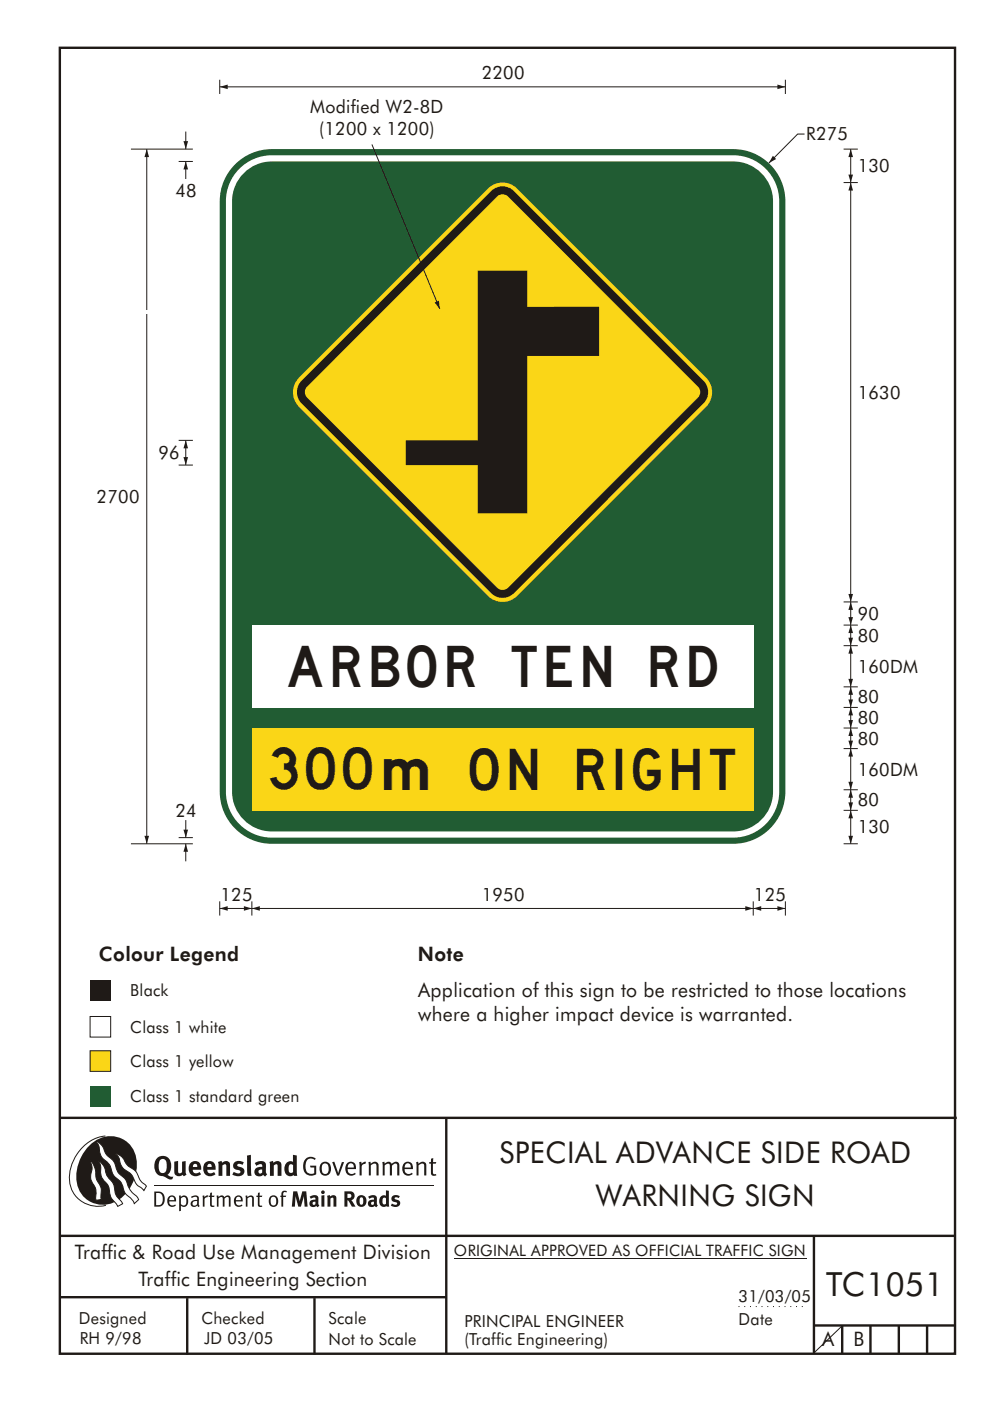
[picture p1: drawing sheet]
<svg xmlns="http://www.w3.org/2000/svg" width="210mm" height="297mm" viewBox="0 0 210 297" stroke-linecap="round" stroke-linejoin="round" font-family="sans-serif">
<path d="M12.7 10.1h189.9v276.9h-189.9zM12.7 237h190.3M94.7 236.9v50.1M12.7 262h190M12.7 275h82M172.7 262v25M172.7 281h30M178.7 281v6M184.7 281v6M190.7 281v6M196.7 281v6" fill="none" stroke="#1f1a17" stroke-width=".51"/>
<path d="M156.7 277h14" fill="none" stroke="#1f1a17" stroke-width=".21" stroke-dasharray=".2 1" stroke-linecap="butt"/>
<path d="M19.1 207.8h4.4v4.4h-4.4z" fill="#1f1a17"/>
<path d="M19.1 215.5h4.4v4.4h-4.4z" fill-rule="evenodd" fill="#fff" stroke="#1f1a17" stroke-width=".21"/>
<path d="M19.1 222.8h4.4v4.3h-4.4z" fill-rule="evenodd" fill="#fad617" stroke="#1f1a17" stroke-width=".21"/>
<path d="M19.1 230.2h4.4v4.4h-4.4z" fill="#215c33"/>
<path d="M96.3 266.7h74.7" fill="none" stroke="#1f1a17" stroke-width=".21"/>
<path d="M39.7 275.2v12M66.7 275.2v12" fill="none" stroke="#1f1a17" stroke-width=".51"/>
<path d="M51.2 35.4a9.7 9.7 0 0 1 6.5-2.5h97.9a9.8 9.8 0 0 1 9.7 9.8v125.2a9.8 9.8 0 0 1-9.7 9.7h-97.9a9.8 9.8 0 0 1-9.8-9.7v-125.2a9.7 9.7 0 0 1 3.3-7.3zM51.7 36.7a8.4 8.4 0 0 1 6-2.5h97.9a8.4 8.4 0 0 1 8.4 8.5v125.2a8.4 8.4 0 0 1-8.4 8.4h-97.9a8.4 8.4 0 0 1-8.5-8.4v-125.2a8.4 8.4 0 0 1 2.5-6zM49.9 34.9a11 11 0 0 1 7.8-3.3h97.9a11.1 11.1 0 0 1 11 11.1v125.2a11.1 11.1 0 0 1-11 11h-97.9a11.1 11.1 0 0 1-11.1-11v-125.2a11 11 0 0 1 3.3-7.8z" fill-rule="evenodd" fill="#215c33"/>
<path d="M53.4 154.4h106.4v17.4h-106.4z" fill="#fad617"/>
<path d="M53.4 132.5h106.4v17.5h-106.4z" fill="#fff"/>
<path d="M39.4 27.9v3.7" fill="none" stroke="#1f1a17" stroke-width=".21"/>
<path d="M38.9 29.9h1l-.5 1.7 .5-1.7-.5 1.7z" fill-rule="evenodd" fill="#1f1a17"/>
<path d="M39.4 34.2v3.8" fill="none" stroke="#1f1a17" stroke-width=".21"/>
<path d="M39.4 34.2l.5 1.7h-1z" fill-rule="evenodd" fill="#1f1a17"/>
<path d="M31.1 31.6v147.3" fill="none" stroke="#1f1a17" stroke-width=".21"/>
<g fill="#1f1a17">
<path d="M31.1 31.6l.5 1.7h-1l.5-1.7 .5 1.7z" fill-rule="evenodd"/>
<path d="M30.6 177.2h1l-.5 1.7 .5-1.7-.5 1.7z" fill-rule="evenodd"/>
</g>
<path d="M39.4 93.4v5.2" fill="none" stroke="#1f1a17" stroke-width=".21"/>
<g fill="#1f1a17">
<path d="M39.4 93.4l.5 1.7h-1l.5-1.7 .5 1.7z" fill-rule="evenodd"/>
<path d="M38.9 96.9h1l-.5 1.7 .5-1.7-.5 1.7z" fill-rule="evenodd"/>
</g>
<path d="M39.4 173.9v3.7" fill="none" stroke="#1f1a17" stroke-width=".21"/>
<path d="M38.9 175.9h1l-.5 1.7 .5-1.7-.5 1.7z" fill-rule="evenodd" fill="#1f1a17"/>
<path d="M39.4 178.9v3.7" fill="none" stroke="#1f1a17" stroke-width=".21"/>
<path d="M39.4 178.9l.5 1.7h-1z" fill-rule="evenodd" fill="#1f1a17"/>
<path d="M46.6 192.6h6.8" fill="none" stroke="#1f1a17" stroke-width=".21"/>
<g fill="#1f1a17">
<path d="M46.6 192.6l1.7-.5v1l-1.7-.5 1.7-.5z" fill-rule="evenodd"/>
<path d="M51.7 192.1l1.7 .5-1.7 .5v-1l1.7 .5z" fill-rule="evenodd"/>
</g>
<path d="M53.4 192.6h106.4" fill="none" stroke="#1f1a17" stroke-width=".21"/>
<g fill="#1f1a17">
<path d="M158.1 192.1l1.7 .5-1.7 .5 1.7-.5-1.7 .5z" fill-rule="evenodd"/>
<path d="M53.4 192.6l1.7-.5v1z" fill-rule="evenodd"/>
</g>
<path d="M159.8 192.6h6.8" fill="none" stroke="#1f1a17" stroke-width=".21"/>
<g fill="#1f1a17">
<path d="M159.8 192.6l1.7-.5v1l-1.7-.5 1.7-.5z" fill-rule="evenodd"/>
<path d="M164.9 192.1l1.7 .5-1.7 .5v-1l1.7 .5z" fill-rule="evenodd"/>
</g>
<path d="M180.5 171.8v7.1" fill="none" stroke="#1f1a17" stroke-width=".21"/>
<g fill="#1f1a17">
<path d="M180.5 171.8l.5 1.7h-1l.5-1.7 .5 1.7z" fill-rule="evenodd"/>
<path d="M180 177.2h1l-.5 1.7 .5-1.7-.5 1.7z" fill-rule="evenodd"/>
</g>
<path d="M180.5 167.4v4.4" fill="none" stroke="#1f1a17" stroke-width=".21"/>
<g fill="#1f1a17">
<path d="M180.5 167.4l.5 1.7h-1l.5-1.7 .5 1.7z" fill-rule="evenodd"/>
<path d="M180 170.1h1l-.5 1.7 .5-1.7-.5 1.7z" fill-rule="evenodd"/>
</g>
<path d="M180.5 158.7v8.7" fill="none" stroke="#1f1a17" stroke-width=".21"/>
<g fill="#1f1a17">
<path d="M180.5 158.7l.5 1.7h-1l.5-1.7 .5 1.7z" fill-rule="evenodd"/>
<path d="M180 165.8h1l-.5 1.6 .5-1.6-.5 1.6z" fill-rule="evenodd"/>
</g>
<path d="M180.5 154.4v4.3" fill="none" stroke="#1f1a17" stroke-width=".21"/>
<g fill="#1f1a17">
<path d="M180.5 154.4l.5 1.6h-1l.5-1.6 .5 1.6z" fill-rule="evenodd"/>
<path d="M180 157h1l-.5 1.7 .5-1.7-.5 1.7z" fill-rule="evenodd"/>
</g>
<path d="M180.5 145.6v4.4" fill="none" stroke="#1f1a17" stroke-width=".21"/>
<g fill="#1f1a17">
<path d="M180.5 145.6l.5 1.7h-1l.5-1.7 .5 1.7z" fill-rule="evenodd"/>
<path d="M180 148.3h1l-.5 1.7 .5-1.7-.5 1.7z" fill-rule="evenodd"/>
</g>
<path d="M180.5 136.9v8.7" fill="none" stroke="#1f1a17" stroke-width=".21"/>
<g fill="#1f1a17">
<path d="M180.5 136.9l.5 1.7h-1l.5-1.7 .5 1.7z" fill-rule="evenodd"/>
<path d="M180 143.9h1l-.5 1.7 .5-1.7-.5 1.7z" fill-rule="evenodd"/>
</g>
<path d="M180.5 132.5v4.4" fill="none" stroke="#1f1a17" stroke-width=".21"/>
<g fill="#1f1a17">
<path d="M180.5 132.5l.5 1.7h-1l.5-1.7 .5 1.7z" fill-rule="evenodd"/>
<path d="M180 135.2h1l-.5 1.7 .5-1.7-.5 1.7z" fill-rule="evenodd"/>
</g>
<path d="M180.5 127.6v4.9" fill="none" stroke="#1f1a17" stroke-width=".21"/>
<g fill="#1f1a17">
<path d="M180.5 127.6l.5 1.7h-1l.5-1.7 .5 1.7z" fill-rule="evenodd"/>
<path d="M180 130.8h1l-.5 1.7 .5-1.7-.5 1.7z" fill-rule="evenodd"/>
</g>
<path d="M180.5 38.7v88.9" fill="none" stroke="#1f1a17" stroke-width=".21"/>
<g fill="#1f1a17">
<path d="M180.5 38.7l.5 1.7h-1l.5-1.7 .5 1.7z" fill-rule="evenodd"/>
<path d="M180 125.9h1l-.5 1.7 .5-1.7-.5 1.7z" fill-rule="evenodd"/>
</g>
<path d="M180.5 31.6v7.1" fill="none" stroke="#1f1a17" stroke-width=".21"/>
<g fill="#1f1a17">
<path d="M180.5 31.6l.5 1.7h-1l.5-1.7 .5 1.7z" fill-rule="evenodd"/>
<path d="M180 37h1l-.5 1.7 .5-1.7-.5 1.7z" fill-rule="evenodd"/>
</g>
<path d="M46.6 18.4h120" fill="none" stroke="#1f1a17" stroke-width=".21"/>
<g fill="#1f1a17">
<path d="M46.6 18.4l1.7-.5v1l-1.7-.5 1.7-.5z" fill-rule="evenodd"/>
<path d="M164.9 17.9l1.7 .5-1.7 .5v-1l1.7 .5z" fill-rule="evenodd"/>
</g>
<path d="M103.5 40a4.4 4.4 0 0 1 6.2 0l40.1 40.1a4.4 4.4 0 0 1 0 6.2l-40.1 40.1a4.4 4.4 0 0 1-6.2 0l-40.1-40.1a4.4 4.4 0 0 1 0-6.2z" fill-rule="evenodd" fill="#fad617"/>
<path d="M104.2 40.5a3.4 3.4 0 0 1 4.8 0l40.3 40.2a3.4 3.4 0 0 1 0 4.8l-40.3 40.3a3.4 3.4 0 0 1-4.8 0l-40.2-40.3a3.4 3.4 0 0 1 0-4.8z" fill-rule="evenodd" fill="#1f1a17"/>
<path d="M65.1 82l40.4-40.3a1.64 1.64 0 0 1 2.3 0l40.3 40.3a1.64 1.64 0 0 1 0 2.3l-40.3 40.3a1.64 1.64 0 0 1-2.3 0l-40.4-40.3a1.64 1.64 0 0 1 0-2.3z" fill-rule="evenodd" fill="#fad617"/>
<path d="M101.4 57.4h10.5v7.7l15.2-.1v10.5h-15.2v33.4h-10.5v-10.3h-15.3v-5.2h15.3z" fill-rule="evenodd" fill="#1f1a17"/>
<path d="M78.9 30.6l14.4 34.9" fill="none" stroke="#1f1a17" stroke-width=".21"/>
<path d="M92.2 64.1l.9-.4 .2 1.8-.2-1.8 .2 1.8z" fill-rule="evenodd" fill="#1f1a17"/>
<g fill="none" stroke="#1f1a17" stroke-width=".21">
<path d="M46.6 16.9v3M166.6 16.9v3M27.8 31.6h13.1M37.9 34.2h3M179 31.6h3M179 38.7h3M37.9 93.4h3M37.9 98.6h3M179 136.9h3M179 132.5h3M179 127.6h3M179 158.7h3"/>
<path d="M179 154.4h3M179 150h3M179 145.6h3M27.8 178.9h13.1M37.9 177.6h3M179 178.9h3M179 167.4h3M179 171.8h3M46.6 191.1v3M53.4 191.1v3M159.8 191.1v3M166.6 191.1v3"/>
</g>
<path d="M30.8 65.9h.6v.6h-.6z" fill="#fff"/>
<path d="M180.5 150v4.4" fill="none" stroke="#1f1a17" stroke-width=".21"/>
<g fill="#1f1a17">
<path d="M180.5 150l.5 1.7h-1l.5-1.7 .5 1.7z" fill-rule="evenodd"/>
<path d="M180 152.7h1l-.5 1.7 .5-1.7-.5 1.7z" fill-rule="evenodd"/>
</g>
<path d="M170.7 28.4h-1.5l-6.1 6.2" fill="none" stroke="#1f1a17" stroke-width=".21"/>
<g fill="#1f1a17">
<path d="M164 33l.7 .7-1.6 .9z" fill-rule="evenodd"/>
<path d="M64.9 245.6a1.61 1.61 0 0 1 2.1 .1l-.2 .2a1.17 1.17 0 0 0-1.4-.1 1.17 1.17 0 0 0-.6 1.2 1.42 1.42 0 0 0 1.2 1.9l.7-.2v-1.2h-.8l-.1-.4h1.3v1.9a1.82 1.82 0 0 1-2.2-.1 1.82 1.82 0 0 1-.6-2.1l.2-.7z" fill-rule="evenodd"/>
<path d="M68.2 246.6a1.77 1.77 0 0 0 .4 2.6 1.39 1.39 0 0 0 1.4-.5 1.39 1.39 0 0 0 .2-1.5 1.19 1.19 0 0 0-2-.6zM68.5 246.8a.83 .83 0 0 1 1 .1 .83 .83 0 0 1 .2 1 .75 .75 0 0 1-.6 1 .75 .75 0 0 1-.8-.8v-.9z" fill-rule="evenodd"/>
<path d="M70.5 246.4l.4-.1 .8 2.4 .8-2.3h.5l-1.1 2.8h-.4z" fill-rule="evenodd"/>
<path d="M73.6 246.7a1.74 1.74 0 0 0 .5 2.5h.9l.5-.3-.2-.3a.89 .89 0 0 1-1.1 .2 .89 .89 0 0 1-.4-.9h1.7a1.15 1.15 0 0 0-.4-1.4 1.15 1.15 0 0 0-1.5 .2zM74 246.9a.67 .67 0 0 1 .8-.1 .67 .67 0 0 1 .3 .7h-1.3z" fill-rule="evenodd"/>
<path d="M76.2 246.4l.4-.1 .1 .5 .5-.4 .5-.1-.2 .5a.61 .61 0 0 0-.8 .6v1.8h-.4z" fill-rule="evenodd"/>
<path d="M78.1 246.4l.5-.1 .1 .5a.89 .89 0 0 1 .9-.5 .89 .89 0 0 1 .7 .8v2.1h-.4v-2.1l-.1-.3-.3-.1-.8 .4v2.1h-.4z" fill-rule="evenodd"/>
<path d="M81.1 246.4l.4-.1 .1 .4a.83 .83 0 0 1 .8-.4 .83 .83 0 0 1 .7 .5 .86 .86 0 0 1 .9-.5 .86 .86 0 0 1 .7 .8v2.1h-.4l-.1-2.3a.5 .5 0 0 0-.8 0l-.2 .2v2.1h-.5v-2.2l-.4-.3-.7 .4v2.1h-.4z" fill-rule="evenodd"/>
<path d="M85.7 246.7a1.74 1.74 0 0 0 .5 2.5h.9l.5-.3-.2-.3a.89 .89 0 0 1-1.1 .2 .89 .89 0 0 1-.4-.9h1.7a1.15 1.15 0 0 0-.5-1.4 1.15 1.15 0 0 0-1.4 .2zM86 246.9a.67 .67 0 0 1 .9-.1 .67 .67 0 0 1 .3 .7h-1.3z" fill-rule="evenodd"/>
<path d="M88.3 246.4l.4-.1 .1 .5a.89 .89 0 0 1 .9-.5 .89 .89 0 0 1 .7 .8v2.1h-.4v-2.1l-.1-.3-.3-.1-.8 .4v2.1h-.4z" fill-rule="evenodd"/>
<path d="M91.5 245.7l.4-.2v.9h.7l-.2 .3h-.5v2.1l.1 .1h.5l.1 .3a.71 .71 0 0 1-1.2-.5v-2h-.3v-.3h.3z" fill-rule="evenodd"/>
<path d="M37 246.3l.8-.2v2a.46 .46 0 0 0 .2 .7 .46 .46 0 0 0 .6-.3v-2.2l.8-.1v2.3l.2 .6-.6 .3-.2-.3a1.03 1.03 0 0 1-1.2 .2 1.03 1.03 0 0 1-.6-1z" fill-rule="evenodd"/>
<path d="M40.4 246.6a1.64 1.64 0 0 0 0 2.3 1.64 1.64 0 0 0 2.3 .1l-.4-.5a.78 .78 0 0 1-.9 .3 .78 .78 0 0 1-.5-.8h1.8a1.37 1.37 0 0 0-.6-1.6 1.37 1.37 0 0 0-1.7 .2zM41 246.9a.48 .48 0 0 1 .7-.1 .48 .48 0 0 1 .2 .6h-1z" fill-rule="evenodd"/>
<path d="M43.5 246.6a1.65 1.65 0 0 0-.2 2 1.65 1.65 0 0 0 1.9 .7l.5-.3-.3-.5a.78 .78 0 0 1-.9 .3 .78 .78 0 0 1-.5-.8h1.8a1.37 1.37 0 0 0-.6-1.6 1.37 1.37 0 0 0-1.7 .2zM44.1 246.9a.48 .48 0 0 1 .6-.1 .48 .48 0 0 1 .2 .6h-.9z" fill-rule="evenodd"/>
<path d="M46.3 246.4l.7-.3 .1 .4a.95 .95 0 0 1 1-.3 .95 .95 0 0 1 .7 .9v2.2h-.8v-2.3l-.3-.2-.5 .3v2.2h-.8z" fill-rule="evenodd"/>
<path d="M49.7 246.5a1.73 1.73 0 0 1 2-.1l-.2 .6-.6-.2a.42 .42 0 0 0-.6 .3l.2 .2a1.23 1.23 0 0 1 1.4 1 1.47 1.47 0 0 1-2.3 .9l-.3-.1 .3-.6 .7 .3a.47 .47 0 0 0 .7-.3 .87 .87 0 0 0-1-.6l-.4-.2-.1-.4z" fill-rule="evenodd"/>
<path d="M54.1 246.6l.3 .6 .3-.2a.62 .62 0 0 1 .9 0v.4a1.21 1.21 0 0 0-1.3 .3 1.21 1.21 0 0 0-.2 1.4 1.19 1.19 0 0 0 1.7 0l.5 .3 .4-.4-.3-.4v-1.3a.96 .96 0 0 0-1.3-1.1zM55 248.1l.6-.1v.6a.43 .43 0 0 1-.6 .1 .43 .43 0 0 1 0-.6z" fill-rule="evenodd"/>
<path d="M57.2 246.4l.7-.3 .1 .4a.95 .95 0 0 1 1-.3 .95 .95 0 0 1 .7 .9v2.2h-.8v-2.3l-.3-.2-.5 .3v2.2h-.8z" fill-rule="evenodd"/>
<path d="M62.2 244.8v1.6a1.29 1.29 0 0 0-1.4 .1 1.29 1.29 0 0 0-.5 1.3 1.24 1.24 0 0 0 .5 1.4 1.24 1.24 0 0 0 1.5-.1l.1 .2h.7l-.1-4.3zM61.5 246.9h.4l.3 .1v1.5l-.3 .2a.48 .48 0 0 1-.6-.5 1.52 1.52 0 0 1 .2-1.3z" fill-rule="evenodd"/>
<path d="M52.4 245l.8-.2 .2 4.5h-.8l-.1-.2z" fill-rule="evenodd"/>
</g>
<path d="M22.4 240.9a9 9 0 0 0-7.4 10.8 6.2 6.2 0 0 0 7.5 3.9M32.7 251.4h59.4" fill="none" stroke="#1f1a17" stroke-width=".21"/>
<path d="M19.1 242.7a5.7 5.7 0 0 1 6.5-1.4 5.7 5.7 0 0 1 3.4 5.7 8.6 8.6 0 0 1-6.2 8.4 5.7 5.7 0 0 1-6.5-7.1 9.9 9.9 0 0 1 2.8-5.6z" fill-rule="evenodd" fill="#1f1a17"/>
<path d="M24.4 244.6a3.1 3.1 0 0 1 2.3 2.1l.8 .8a3.2 3.2 0 0 1 2 2.3l.4 .7 1.2 1-.6 .9-.2-.3a3.5 3.5 0 0 1-1.9-2 3.8 3.8 0 0 0-2.1-2.2 3.5 3.5 0 0 1-1-2.3zM20.4 242a3.4 3.4 0 0 1 1.9 2.4l.7 .9a3.3 3.3 0 0 1 1.7 2.5 4.4 4.4 0 0 0 1.7 2l.3 .3a6.1 6.1 0 0 0 2.5 3.7l.2 .5-.9 .9a6.1 6.1 0 0 0-1.9-2.2l-.4-.7a3.6 3.6 0 0 0-1.9-2.8l-.6-1.1a3.6 3.6 0 0 0-1.9-2.8 3.7 3.7 0 0 1-.8-2.4zM21 246.2a3.4 3.4 0 0 1 1.5 2.7l.6 .9a3.8 3.8 0 0 1 1.4 3.1l.3 .8 1.2 1.5-1 .6-.5-.8a3.2 3.2 0 0 1-1.3-2.8 4.3 4.3 0 0 0-1.4-2.2 4.7 4.7 0 0 1-.5-2.9zM19.2 246.1a5.1 5.1 0 0 1 1.2 3.7l.3 .7a3.1 3.1 0 0 1 .7 3l.1 .8-1.1 .2-.1-.8a3.5 3.5 0 0 0-.9-3.2 3.6 3.6 0 0 1 .1-2.6z" fill-rule="evenodd" fill="#fff" stroke="#1f1a17" stroke-width=".21"/>
<g fill="#1f1a17">
<path d="M33.4 245.5a2.51 2.51 0 0 0 .4 3.7l.8 .2a2.78 2.78 0 0 0 2 .6l.2-.5h-.6l-.7-.4a2.56 2.56 0 0 0 0-3.8 1.83 1.83 0 0 0-2.1 .2zM34 245.9a.87 .87 0 0 1 1 0 .87 .87 0 0 1 .4 .9v.4a1.17 1.17 0 0 1-.9 1.5h-.3a2.38 2.38 0 0 1-.2-2.8z" fill-rule="evenodd"/>
<path d="M33.1 252.9v2.6a1.12 1.12 0 0 0 1.2-.3 1.12 1.12 0 0 0 .2-1.1l-.1-.6-.3-.4zM32.7 252.6h1.1a1.67 1.67 0 0 1 1.2 1.7 1.67 1.67 0 0 1-1.3 1.5h-1zM36.1 253.9l-.2 .6h1.1a.55 .55 0 0 0-.3-.7 .55 .55 0 0 0-.6 .1zM35.8 253.8a.95 .95 0 0 1 1.2-.2 .95 .95 0 0 1 .4 1.1h-1.5a.72 .72 0 0 0 .4 .8 .72 .72 0 0 0 .9-.1l.1 .2a1.15 1.15 0 0 1-1.5 0 1.15 1.15 0 0 1-.2-1.5zM38.4 254.1v1.2a.7 .7 0 0 0 .9 .1 .7 .7 0 0 0 .2-.9 .61 .61 0 0 0-.4-.7 .61 .61 0 0 0-.7 .3zM38 253.5l.3-.1 .1 .4a.95 .95 0 0 1 1.2-.1 .95 .95 0 0 1 .3 1.1 .92 .92 0 0 1-.5 1 .92 .92 0 0 1-1-.2v1.1l-.4 .1zM40.9 254.9a.5 .5 0 0 0 .2 .7 .5 .5 0 0 0 .7-.3v-.7zM40.5 253.8a1 1 0 0 1 1.7 .2v1.4l.2 .3-.2 .2-.3-.3a.78 .78 0 0 1-1.4-.1 .78 .78 0 0 1 .8-1.1h.5a.58 .58 0 0 0-.3-.7 .58 .58 0 0 0-.7 .3zM43 253.5l.3-.1 .1 .4 .3-.3h.5l-.2 .3a.52 .52 0 0 0-.6 .6v1.4h-.4zM44.6 252.9l.4-.1-.1 .7h.6l-.1 .3h-.5v1.5a.35 .35 0 0 0 .6 .3v.2a.57 .57 0 0 1-.6 .1 .57 .57 0 0 1-.3-.5v-1.6h-.3v-.3h.3zM45.9 253.5l.4-.1 .1 .4 .2-.2a.64 .64 0 0 1 1 .2 .7 .7 0 0 1 .8-.4 .7 .7 0 0 1 .5 .7v1.7h-.4v-1.7l-.2-.3-.7 .3v1.7h-.3v-1.6a.38 .38 0 0 0-.3-.5 .38 .38 0 0 0-.5 .3l-.1 .1v1.7h-.4zM50.2 253.9l-.2 .6h1.1a.55 .55 0 0 0-.2-.7 .55 .55 0 0 0-.7 .1zM49.9 253.8a.95 .95 0 0 1 1.2-.2 .95 .95 0 0 1 .4 1.1h-1.5a.72 .72 0 0 0 .4 .8 .72 .72 0 0 0 .9-.1l.1 .2a1.15 1.15 0 0 1-1.5 0 1.15 1.15 0 0 1-.2-1.5zM52.1 253.5l.3-.1 .1 .4a.72 .72 0 0 1 .8-.4 .72 .72 0 0 1 .6 .7v1.7h-.4v-1.5a.45 .45 0 0 0-.3-.6 .45 .45 0 0 0-.5 .3l-.2 .1v1.7h-.3zM54.7 252.9l.4-.1v.7h.6l-.1 .3h-.5v1.5a.35 .35 0 0 0 .5 .3v.2a.57 .57 0 0 1-.6 .1 .57 .57 0 0 1-.3-.5v-1.6h-.3v-.3h.3zM57.6 253.9l-.2 .7a.65 .65 0 0 0 .3 .9 .65 .65 0 0 0 .8-.3l.1-.1a.93 .93 0 0 0-.7-1.4zM57.3 253.8a1.12 1.12 0 0 1 1.4 0 1.12 1.12 0 0 1 .2 1.4 1.01 1.01 0 0 1-1.2 .7 1.01 1.01 0 0 1-.7-1.2zM59.9 252.6l.5-.2 .5 .2-.2 .2-.3-.1-.3 .2v.6h.6l-.1 .3h-.5v2h-.4v-2h-.2v-.3h.2zM62.2 252.6l-.3 3.2h.7l.1-2.2 .6 2.2h.5l.7-2.2 .1 2.2h.7l-.3-3.2h-.9l-.5 2.1-.5-2.1zM65.7 253.7l.3 .5a.51 .51 0 0 1 .5-.3 .51 .51 0 0 1 .4 .4v.1a.88 .88 0 0 0-1.1 .3 .88 .88 0 0 0 .2 1.1 .9 .9 0 0 0 1.1-.1l.3 .3 .4-.4-.3-.3v-1.1a.87 .87 0 0 0-.4-.8 .87 .87 0 0 0-1 .1zM66.4 254.9l.5-.1v.5l-.1 .1h-.3l-.2-.1zM68.2 253.5v2.3h.6v-2.4zM68.1 252.8a.4 .4 0 0 0 .8 0 .4 .4 0 0 0-.8 0zM69.4 253.5l.1 2.3h.6v-1.7a.33 .33 0 0 1 .4-.2 .33 .33 0 0 1 .2 .4v1.5h.7v-1.7a.75 .75 0 0 0-.6-.7 .75 .75 0 0 0-.8 .3v-.3zM73.1 252.6v3.2h.6v-1.3l.3 .2 .7 1.1h.7l-.9-1.4a.94 .94 0 0 0 .7-1 .94 .94 0 0 0-.9-.8zM73.7 253.1a.51 .51 0 0 1 .7 .1 .51 .51 0 0 1-.1 .8h-.6zM75.9 253.7a1.19 1.19 0 0 0-.1 1.8 1.19 1.19 0 0 0 1.7-.1 1.19 1.19 0 0 0 0-1.6 1.19 1.19 0 0 0-1.6-.1zM76.5 253.9h.2a.99 .99 0 0 1 0 1.5 1.06 1.06 0 0 1-.2-1.5zM78.1 253.7l.3 .5a.51 .51 0 0 1 .5-.3 .51 .51 0 0 1 .4 .4v.1a.88 .88 0 0 0-1.1 .3 .88 .88 0 0 0 .2 1.1 .9 .9 0 0 0 1.1-.1l.3 .3 .4-.4-.2-.3v-1.1a.87 .87 0 0 0-.5-.8 .87 .87 0 0 0-1 .1zM78.9 254.9l.4-.1v.5l-.1 .1h-.3l-.2-.1zM81.9 252.4v1.2a1.2 1.2 0 0 0-1.4 .5 1.2 1.2 0 0 0 .2 1.5l.5 .3 .8-.2v.1h.6l-.1-3.3zM81.4 254l.5 .1-.1 1.2a.46 .46 0 0 1-.5 0 .46 .46 0 0 1-.2-.6zM83.3 253.6a.79 .79 0 0 0-.2 1 .79 .79 0 0 0 1 .3 .33 .33 0 0 1 0 .5 .33 .33 0 0 1-.5 0l-.5-.2-.2 .4a1.15 1.15 0 0 0 1.2 .3 1.15 1.15 0 0 0 .8-1 1.49 1.49 0 0 0-1.2-.7 .4 .4 0 0 1 .3-.4 .4 .4 0 0 1 .4 .1l.2 .1 .2-.4a1.47 1.47 0 0 0-1.5 0z" fill-rule="evenodd"/>
</g>
<path d="M178.7 281.1l-6 5.8" fill="none" stroke="#1f1a17" stroke-width=".21"/>
<g font-size="8.7" fill="#1f1a17">
<text x="61.1" y="145.6">ARBOR TEN RD</text>
<text x="57.3" y="167.3">300</text>
<text x="99.7" y="167.4">ON RIGHT</text>
</g>
<text font-size="7.1" fill="#1f1a17" x="175.3" y="274.7">TC1051</text>
<text font-size="6.5" fill="#1f1a17" x="81.5" y="167.4">m</text>
<g font-size="6.3" fill="#1f1a17">
<text x="106" y="246.5">SPECIAL ADVANCE SIDE ROAD</text>
<text x="126.4" y="255.6">WARNING SIGN</text>
</g>
<g font-size="4.2" fill="#1f1a17">
<text x="21" y="203.8">Colour Legend</text>
<text x="88.6" y="203.8">Note</text>
<text x="88.7" y="211.4">Application of this sign to be restricted to those locations</text>
<text x="88.7" y="216.5">where a higher impact device is warranted.</text>
<text x="15.9" y="267">Traffic &amp; Road Use Management Division</text>
<text x="29.4" y="272.6">Traffic Engineering Section</text>
<text x="174.4" y="285.3">A</text>
<text x="181.1" y="285.3">B</text>
</g>
<g font-size="3.9" fill="#1f1a17">
<text x="102.2" y="16.9">2200</text>
<text x="65.8" y="23.9">Modified W2-8D</text>
<text x="67.7" y="28.5">(1200 x 1200)</text>
<text x="171.1" y="29.7">R275</text>
<text x="37.2" y="41.7">48</text>
<text x="182" y="36.5">130</text>
<text x="182" y="84.5">1630</text>
<text x="33.6" y="97.3">96</text>
<text x="20.5" y="106.6">2700</text>
<text x="182" y="131.4">90</text>
<text x="182" y="136.1">80</text>
<text x="182" y="142.6">160DM</text>
<text x="182" y="149.1">80</text>
<text x="182" y="153.5">80</text>
<text x="182" y="157.9">80</text>
<text x="182" y="164.4">160DM</text>
<text x="37.2" y="173.2">24</text>
<text x="182" y="171">80</text>
<text x="182" y="176.7">130</text>
<text x="46.8" y="190.9">125</text>
<text x="102.2" y="190.9">1950</text>
<text x="160" y="190.9">125</text>
</g>
<g font-size="3.5" fill="#1f1a17">
<text x="27.6" y="211.3">Black</text>
<text x="27.6" y="219">Class 1 white</text>
<text x="27.6" y="226.2">Class 1 yellow</text>
<text x="27.6" y="233.6">Class 1 standard green</text>
<text x="16.7" y="280.7">Designed</text>
<text x="42.7" y="280.7">Checked</text>
<text x="69.7" y="280.7">Scale</text>
<text x="98.5" y="281.4">PRINCIPAL ENGINEER</text>
<text x="156.7" y="276.1">31/03/05</text>
<text x="156.7" y="281">Date</text>
<text x="16.9" y="284.9">RH 9/98</text>
<text x="43.3" y="284.9">JD 03/05</text>
<text x="69.7" y="285.2">Not to Scale</text>
<text x="98.5" y="285.1">(Traffic Engineering)</text>
</g>
<text font-size="3.4" fill="#1f1a17" x="96.3" y="266.3">ORIGINAL APPROVED AS OFFICIAL TRAFFIC SIGN</text>
</svg>
